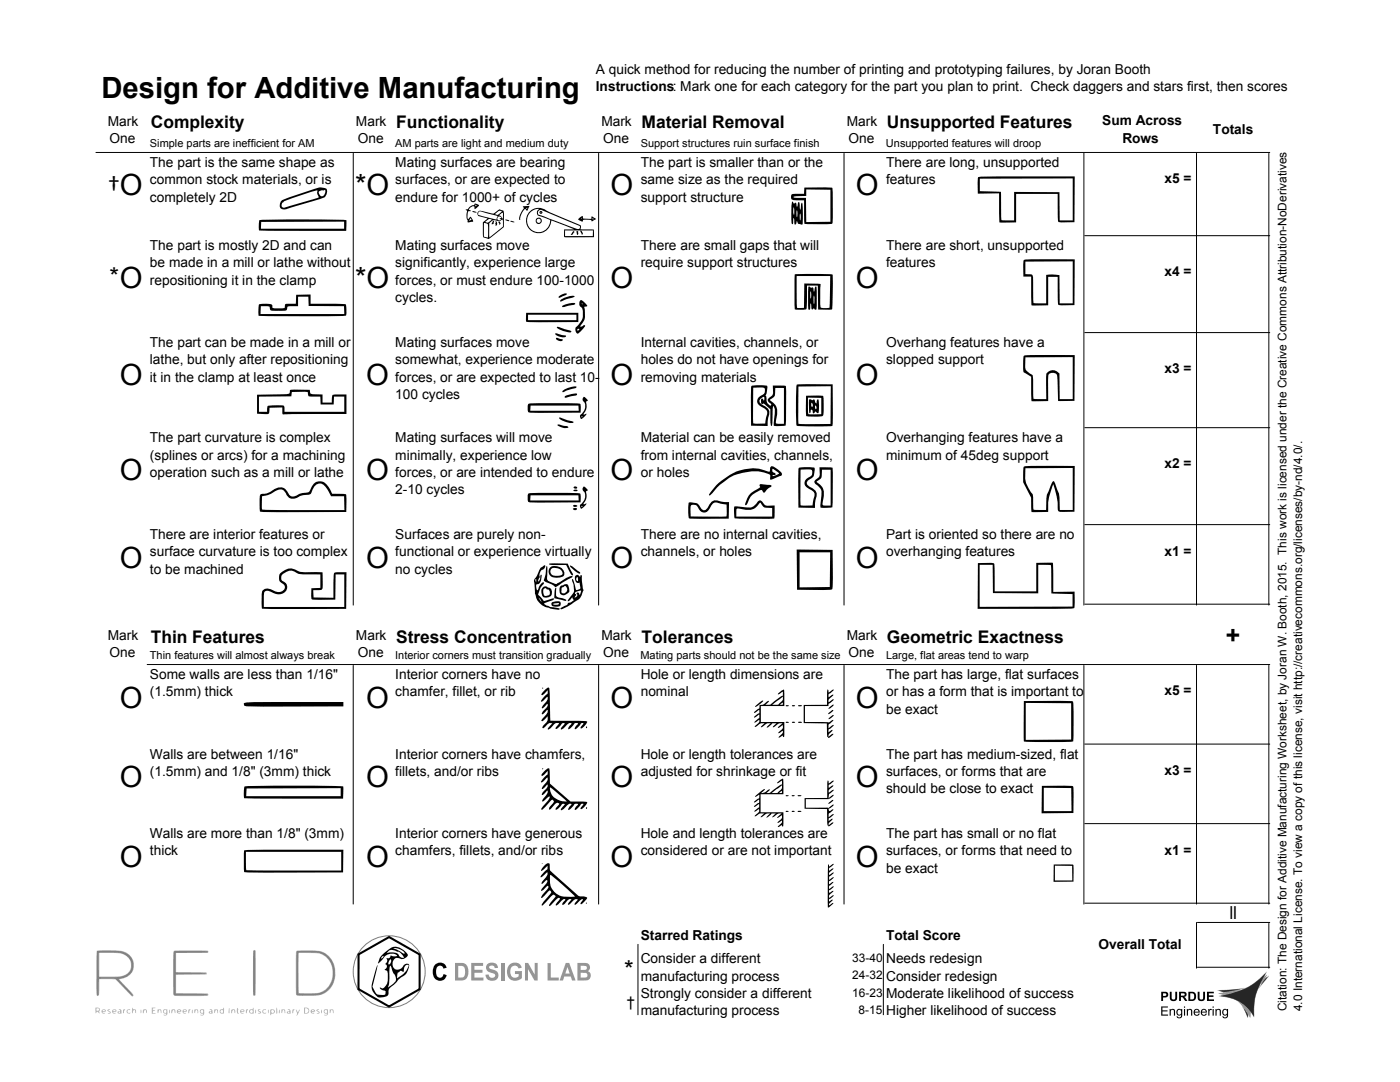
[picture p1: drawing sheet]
<svg xmlns="http://www.w3.org/2000/svg" width="279mm" height="216mm" viewBox="0 0 279 216" stroke-linecap="round" stroke-linejoin="round" font-family="sans-serif">
<g fill="none" stroke="#000" stroke-width=".2">
<path d="M19.1 30.4h234.3M70.5 30.6v90.1M119.5 30.6v90.1M168.4 30.6v90.1M216.3 30.6v90.1M238.8 30.6v90.1M253.2 30.6v90.1M216.5 47h36.9M216.5 66.4h36.9M216.5 85.3h36.9M216.5 104.7h36.9M29.4 132.6h224"/>
<path d="M70.5 132.8v47.6M119.5 132.8v47.6M168.4 132.8v47.6M216.3 132.8v47.6M216.5 120.6h36.9M238.8 132.8v47.6M253.2 132.8v47.6M216.5 148.5h36.9M216.5 164.3h36.9M127.3 188.4v14.1M176.3 188.4v14.1M216.5 180.2h36.9"/>
<path d="M238.8 184.1v9.1M239 184.1h14.4M239 193h14.4M253.2 184.2v9"/>
</g>
<path d="M32.7 201.4h.7v.8a.44 .44 0 0 1-.3 .4 .44 .44 0 0 1-.5-.1h.4l.1-.2a.46 .46 0 0 1-.6-.5zM32.7 201.7a.3 .3 0 0 0 .1 .3 .3 .3 0 0 0 .4 .1l-.1-.6zM40.1 201.4h.6l.1 .8a.44 .44 0 0 1-.4 .4 .44 .44 0 0 1-.4-.1h.4l.1-.2a.46 .46 0 0 1-.6-.5zM40.1 201.7a.3 .3 0 0 0 0 .3 .3 .3 0 0 0 .4 .1l-.1-.6zM59 201.5l.5 .4 .3-.5-.5 1.2h-.1l.1-.4zM64.8 201.4h.6l.1 .8a.44 .44 0 0 1-.3 .4 .44 .44 0 0 1-.5-.1h.4l.1-.2a.46 .46 0 0 1-.6-.5zM64.8 201.7a.3 .3 0 0 0 0 .3 .3 .3 0 0 0 .4 .1l-.1-.6zM54 201.5a.49 .49 0 0 1 .8 .2 .49 .49 0 0 1-.6 .6l-.1 .3-.1-.1zM54.1 201.8a.3 .3 0 0 0 .6 0 .3 .3 0 0 0-.6 0zM19 201.1a.63 .63 0 0 1 .9 .4 .52 .52 0 0 0 0 .7l-.6-.3-.2 .2zM19.2 201.5a.3 .3 0 0 0 .6 0 .3 .3 0 0 0-.6 0zM20.5 201.4a.43 .43 0 0 1 .6 .4l-.6 .1 .2 .2h.3a.43 .43 0 0 1-.7 0 .43 .43 0 0 1 .2-.7zM20.5 201.6l.1 .1h.3l-.2-.2zM21.5 201.5l.5-.1-.3 .3 .4 .3a.39 .39 0 0 1-.6 .2l.4-.2-.5-.3zM22.6 201.4a.43 .43 0 0 1 .7 .4l-.7 .1 .2 .2h.3a.43 .43 0 0 1-.7 0 .43 .43 0 0 1 .2-.7zM22.6 201.6l.1 .1h.3l-.2-.2zM23.7 201.4h.2a.59 .59 0 0 1 .4 .8h-.8v-.4l.5-.1zM23.7 201.9v.2h.3v-.2zM25.4 201.5l.5-.1 .1 .1h-.4l-.2 .3 .2 .3 .4 .1a.45 .45 0 0 1-.6-.1 .45 .45 0 0 1 0-.6zM30.3 201.1h.8l-.5 .1-.1 .2v.1l.5 .2-.5 .1v.3l.6 .1-.8 .1zM35.4 201.5a.48 .48 0 0 1 .8 .2l-.7 .3 .5 .2a.45 .45 0 0 1-.6-.1 .45 .45 0 0 1 0-.6zM35.6 201.6v.1l.3-.1zM36.6 201.4a.43 .43 0 0 1 .7 .4l-.7 .1 .2 .2h.4a.43 .43 0 0 1-.7 0 .43 .43 0 0 1 .1-.7zM36.7 201.6v.1h.4l-.2-.2zM41.9 201.4h.1a.61 .61 0 0 1 .4 .8 .56 .56 0 0 1-.7-.2l.5-.3zM41.9 201.9v.2h.3l-.1-.2zM43.9 201.5l.6-.1 .2-.3v1.1h-.6a.48 .48 0 0 1-.2-.7zM44 201.7a.31 .31 0 0 0 .3 .4l.2-.1-.1-.4-.1-.1zM47.4 201.1l.2 .3-.1 .6 .2 .2-.2 .1a.84 .84 0 0 1-.1-1.2zM48.1 201.4a.43 .43 0 0 1 .7 .4l-.7 .1 .2 .2h.3a.43 .43 0 0 1-.6 0 .43 .43 0 0 1 .1-.7zM48.2 201.6v.1h.4l-.2-.2zM49.9 201.4h.5l.2-.3v1.1l-.8-.1-.1-.2zM49.9 201.8a.3 .3 0 0 0 .6 0 .3 .3 0 0 0-.6 0zM51.5 201.5l.5-.1-.4 .2 .4 .3v.3h-.5l.4-.1-.4-.3zM52.5 201.5l.4-.1 .2 .1h-.4l-.2 .3 .2 .3 .4 .1a.45 .45 0 0 1-.6-.1 .45 .45 0 0 1 0-.6zM55.2 201.1l.1 1.2-.2-.3zM57.4 201.4h.2a.61 .61 0 0 1 .4 .8 .56 .56 0 0 1-.8-.2l.6-.3zM57.5 201.9v.2h.2v-.2zM60.7 201.1a.7 .7 0 0 1 .9 .1 .7 .7 0 0 1 0 .9l-.9 .2zM60.9 201.2v.9a.51 .51 0 0 0 .7-.4 .51 .51 0 0 0-.7-.5zM62.1 201.5a.48 .48 0 0 1 .8 .2l-.7 .3 .5 .2a.45 .45 0 0 1-.6-.1 .45 .45 0 0 1 0-.6zM62.3 201.6v.1l.3-.1zM63.2 201.5l.5-.1-.3 .3 .4 .3a.39 .39 0 0 1-.6 .2l.4-.2-.5-.3zM24.6 201.5l.4-.1-.3 .8-.2-.2zM26.4 201.1l.2 .3h.4l.1 .2v.6l-.2-.7-.3 .2-.1 .5-.1-.1zM28.1 201.5l.1 .3-.1 .4zM28.6 201.5l.6-.1 .1 .2v.6l-.3-.7-.3 .2v.5h-.2zM31.4 201.5l.6-.1a.59 .59 0 0 1 .2 .8l-.3-.7-.4 .7zM33.8 201.5l.1 .3-.1 .4zM34.3 201.5l.5-.1 .2 .2v.6l-.3-.7-.3 .2-.1 .5h-.1zM37.6 201.5l.4-.1-.3 .8-.1-.2zM38.4 201.5v.7l-.1-.3zM38.8 201.5l.5-.1a.6 .6 0 0 1 .2 .8l-.3-.7-.3 .7zM42.7 201.5l.6-.1a.59 .59 0 0 1 .2 .8l-.3-.7-.4 .7zM45.7 201.1v1.1l-.1-.3zM46.2 201.5l.6-.1 .1 .2v.6l-.2-.7-.3 .2-.1 .5h-.1zM49.1 201.5l.4-.1-.3 .8-.1-.2zM51 201.5v.7l-.1-.3zM53.5 201.5l.1 .3v.4zM55.8 201.5l-.1 .7-.1-.3zM56.2 201.5l.5-.1a.59 .59 0 0 1 .2 .8l-.3-.7-.4 .7zM58.4 201.5l.4-.1-.4 .8-.1-.2zM64.2 201.5v.7l-.1-.3zM65.8 201.5l.5-.1a.59 .59 0 0 1 .2 .8l-.3-.7-.3 .7zM19.3 189.7a23.4 23.4 0 0 1 5.4 .2 2.83 2.83 0 0 1 2 3.1 2.83 2.83 0 0 1-2.8 2.4l2.7 3v.3l-.2 .1-.3-.2-3-3.1-.8-.1h-2.5v3l-.3 .3h-.2zM19.8 190.2v4.7h2a4.8 4.8 0 0 0 3.9-1 2.4 2.4 0 0 0 .1-2.5 2.4 2.4 0 0 0-2.2-1.2zM34.7 189.8l2-.2a17 17 0 0 1 4.9 .2l-.1 .3h-.3l-6.1 .1v3.8h5.4h.6l.2 .2-.3 .3h-5.9v3.7h5.8h.5l.2 .3-.2 .2-1.1 .1a25.2 25.2 0 0 1-5.6-.2l-.1-.1v-7.8zM50.6 189.7l.2-.2 .2 .2v8.2v.6l-.2 .2-.3-.1v-.3zM59.2 189.8l.5-.1a11.5 11.5 0 0 1 4.9 .3 4.8 4.8 0 0 1-.1 8.3 14 14 0 0 1-5.3 .3l-.2-4.4zM59.6 190.1v8l1.3 .1a6 6 0 0 0 4.2-.9 4.4 4.4 0 0 0-.6-6.7l-1-.4z" fill="#b2b2b2"/>
<path d="M19.4 189.8l.2-.1a20.8 20.8 0 0 1 5.1 .3 2.71 2.71 0 0 1 1.9 3 2.71 2.71 0 0 1-2.8 2.3h-.1v.2l2.8 3.1-.6-.3-2.9-3h-.9l-2.4 .1-.1 3.1h-.3zM19.7 190.1v4.8l1.4 .1a7.4 7.4 0 0 0 4.4-.7 2.42 2.42 0 0 0 .6-2.6 2.42 2.42 0 0 0-2.1-1.6zM34.8 189.8h5.7l1 .1-.2 .1-6.3 .1 .1 3.9a13.4 13.4 0 0 0 4.2 .1l1.9 .1-6.1 .2-.1 3.9 6 .1 .4 .1-6.6 .1-.1-.7-.1-3.7 .1-3.7zM50.7 189.6l.2 .3v1.6v7l-.1 .1-.2-.2-.1-2.1a31.6 31.6 0 0 1 .2-6.7zM59.3 189.8h.3a17.3 17.3 0 0 1 4.7 .2 4.7 4.7 0 0 1 0 8.3 19 19 0 0 1-5 .2l-.1-.1zM59.6 190.1l-.1 5.5 .1 2.6a12.9 12.9 0 0 0 4.8-.3 4.4 4.4 0 0 0 0-7.5 10.2 10.2 0 0 0-4.5-.4z" fill="#7f7f7f"/>
<path d="M76.1 190.7l.9-.8a2.64 2.64 0 0 1 2.4-.9 2.82 2.82 0 0 1 2 1.7l-.5 .4a1.13 1.13 0 0 1-1.4 .1 1.17 1.17 0 0 0-1.2 1.1 1.17 1.17 0 0 0 1.1 1.2 1.59 1.59 0 0 0 1.3-1l.6-.2 .3 .1a2.91 2.91 0 0 1-1.9 2.9l-1.4 1.4a1.45 1.45 0 0 0-.8 1.7 1.9 1.9 0 0 1-2.3 .4 2.52 2.52 0 0 1-.8-3.2l1-3-1.1 4.3 .4 .8a1.53 1.53 0 0 0 2.2 .7 .52 .52 0 0 0 0-.6 .52 .52 0 0 0-.5-.2l-.5-.3-.1-.2 .4 .1a1.69 1.69 0 0 0 1.2-1.7l-.1-1.6-.5-.4a.59 .59 0 0 0 .4-.5 .59 .59 0 0 0-.3-.6l.1-.2a.81 .81 0 0 0 .2-1 .64 .64 0 0 0 .8-.6 .85 .85 0 0 0 1.2 .1 1.94 1.94 0 0 0-2.9 .7l-.9 .9 .3-1zM77.8 192.8l-.1 .3a11.1 11.1 0 0 1-.3 4l.8-.6a1.37 1.37 0 0 0 .3-2.4l-.4-1.2-.2-.2zM79.4 194.1l-.2 1.1a3.6 3.6 0 0 0 2.3-2.7 .99 .99 0 0 0-.9 1.4l-.7-.2zM77.9 191.4l-.4 .8 .2 .3a.6 .6 0 0 0 .2-1.1zM76.3 190.8l-.2 .3v.2l.5-.5zM77.5 189.8l-.4 .4a2.75 2.75 0 0 1 2.4 .2l.1 .2a.8 .8 0 0 0 1 .5 1.87 1.87 0 0 0-1.6-1.4l-.6-.1a.79 .79 0 0 0-.9 .2zM78.5 189.2l2.2 1.1a1.71 1.71 0 0 0-1.9-1.1z" fill="#000"/>
<circle cx="77.7" cy="193.9" r="7.2" fill="none" stroke="#7d7d7d" stroke-width=".2"/>
<path d="M71.6 190.4l6.1-3.4 6 3.5v6.9l-6.1 3.4-6-3.4z" fill="none" stroke="#000" stroke-width=".41"/>
<g fill="#969696">
<path d="M94 192.1h2.4v.6h-1.7v.8h1.6v.6h-1.6v1h1.8v.5h-2.5z"/>
<path d="M97.2 192.4a1.3 1.3 0 0 1 2.2 .7l-.7 .1a.56 .56 0 0 0-.5-.5 .56 .56 0 0 0-.6 .4l.2 .2a2.02 2.02 0 0 1 1.6 .9 1.24 1.24 0 0 1-.5 1.4 1.24 1.24 0 0 1-1.5-.1l-.3-.3-.2-.7 .6-.1a.65 .65 0 0 0 .6 .7 .65 .65 0 0 0 .7-.6l-.3-.2a1.36 1.36 0 0 1-1.4-1.6z"/>
<path d="M100 192.1h.7v3.5h-.7z"/>
<path d="M101.7 192.4a1.46 1.46 0 0 1 2.4 .7l-.6 .1a.88 .88 0 0 0-1.1-.5 .88 .88 0 0 0-.6 1.2 .99 .99 0 0 0 .5 1.1 .99 .99 0 0 0 1.2-.2v-.4h-.7v-.6h1.4v1.4a1.77 1.77 0 0 1-2.4 .2 1.77 1.77 0 0 1-.5-2.3z"/>
<path d="M104.8 192.1h.6l1.3 2.4v-2.4h.6v3.5h-.6l-1.3-2.2v2.2h-.6z"/>
<path d="M109.3 192.2h.6v2.9h1.6v.5h-2.2z"/>
<path d="M90.8 192.1h1.2a1.44 1.44 0 0 1 1.5 1.8 1.41 1.41 0 0 1-1.5 1.7h-1.2zM91.5 192.7v2.4h.4a.83 .83 0 0 0 .9-1.2 .99 .99 0 0 0-.3-1 .99 .99 0 0 0-1-.2z"/>
<path d="M112.9 192.1h.7l1.3 3.5h-.7l-.3-.8h-1.3l-.2 .8h-.7zM113.2 193l-.4 1.3h.9z"/>
<path d="M115.2 192.1h1.3a.92 .92 0 0 1 1.1 .5 .92 .92 0 0 1-.3 1.2 .98 .98 0 0 1 .5 1.2 .98 .98 0 0 1-1.1 .6h-1.5zM115.9 192.7v.8h.4a.52 .52 0 0 0 .6 0 .52 .52 0 0 0 .1-.6zM115.9 194.1v1h.6a.54 .54 0 0 0 .7-.6 .54 .54 0 0 0-.8-.4z"/>
</g>
<g fill="#000">
<path d="M86.8 192.6a1.35 1.35 0 0 1 1.3-.5 1.35 1.35 0 0 1 1 1l-.6 .2a.73 .73 0 0 0-.8-.6 .73 .73 0 0 0-.6 .8 1.09 1.09 0 0 0 .9 1.6l.4-.3 .1-.4 .6 .2a1.43 1.43 0 0 1-1.7 1.1 1.43 1.43 0 0 1-1-1.8l.1-.8zM233.5 197.9h.3v1a.39 .39 0 0 0 .4 .5 .39 .39 0 0 0 .4-.5v-1h.3v1a.75 .75 0 0 1-.7 .9 .75 .75 0 0 1-.7-.9zM239 197.9h.4v1a.39 .39 0 0 0 .3 .5 .39 .39 0 0 0 .4-.5v-1h.4v1a.75 .75 0 0 1-.7 .9 .75 .75 0 0 1-.8-.9zM240.9 197.9h1.3v.3h-.9v.4h.9v.3h-.9v.5h1v.3h-1.4zM231.7 200.8h1.4v.2h-1.1v.6h1v.2h-1v.6h1.1v.3h-1.4zM233.4 201.3h.2v.2a.48 .48 0 0 1 .6-.2 .48 .48 0 0 1 .3 .5v.9h-.2v-.8a.31 .31 0 0 0-.3-.4 .31 .31 0 0 0-.3 .2v1h-.3zM236.9 201.3h.2v.2a.48 .48 0 0 1 .5-.2 .48 .48 0 0 1 .3 .5v.9h-.2v-.8a.31 .31 0 0 0-.2-.4 .31 .31 0 0 0-.4 .2v1h-.2zM241.1 201.3h.2v.2l.4-.2 .2 .1-.1 .2a.3 .3 0 0 0-.4 0 .3 .3 0 0 0 0 .4v.7h-.3zM242.6 201.3h.2v.2a.48 .48 0 0 1 .5-.2 .48 .48 0 0 1 .4 .5v.9h-.3v-.8a.31 .31 0 0 0-.2-.4 .31 .31 0 0 0-.4 .2v1h-.2z"/>
<path d="M231.7 197.9h.6a.6 .6 0 0 1 .9 .6 .6 .6 0 0 1-.8 .5h-.3v.7h-.4zM232.1 198.2v.5a.39 .39 0 0 0 .5 .1 .39 .39 0 0 0 .2-.4l-.2-.2z"/>
<path d="M235.3 197.9h.8a.53 .53 0 0 1 .7 .4 .53 .53 0 0 1-.5 .6l.7 .8h-.5l-.4-.6-.3-.1-.1 .7h-.4zM235.7 198.2v.5h.5a.23 .23 0 0 0 .2-.3 .23 .23 0 0 0-.2-.2z"/>
<path d="M237.2 197.9h.6a.92 .92 0 0 1 .9 .9 .92 .92 0 0 1-.8 .9h-.7zM237.5 198.2v1.2a.63 .63 0 0 0 .8-.6 .63 .63 0 0 0-.8-.6z"/>
<path d="M234.9 201.5l.3-.2 .5 .2v-.2h.2v1.2a.58 .58 0 0 1-.4 .7 .58 .58 0 0 1-.7-.4h.2a.37 .37 0 0 0 .5 .2 .37 .37 0 0 0 .2-.5 .63 .63 0 0 1-.9-.1 .63 .63 0 0 1 .1-.9zM235.1 201.6a.45 .45 0 0 0-.1 .6 .45 .45 0 0 0 .6 .2 .45 .45 0 0 0 .1-.7 .45 .45 0 0 0-.6-.1z"/>
<path d="M236.3 200.8h.2v.3h-.2zM236.3 201.3h.2v1.4h-.2z"/>
<path d="M238.4 201.5a.62 .62 0 0 1 .7-.1 .62 .62 0 0 1 .3 .7h-1a.39 .39 0 0 0 .3 .4 .39 .39 0 0 0 .5-.3l.2 .1a.67 .67 0 0 1-1 .2 .67 .67 0 0 1 0-1zM238.6 201.6l-.1 .3h.7l-.2-.4z"/>
<path d="M239.8 201.5a.62 .62 0 0 1 .8-.1 .62 .62 0 0 1 .3 .7h-1a.39 .39 0 0 0 .3 .4 .39 .39 0 0 0 .4-.3l.3 .1a.67 .67 0 0 1-1.1 .2 .67 .67 0 0 1 0-1zM240 201.6l-.1 .3h.7l-.2-.4z"/>
<path d="M242 200.8h.2v.3h-.2zM242 201.3h.2v1.4h-.2z"/>
<path d="M244.1 201.5l.2-.2 .6 .2v-.2h.2v1.2a.58 .58 0 0 1-.4 .7 .58 .58 0 0 1-.7-.4h.2a.37 .37 0 0 0 .5 .2 .37 .37 0 0 0 .2-.5 .63 .63 0 0 1-.9-.1 .63 .63 0 0 1 .1-.9zM244.2 201.6a.45 .45 0 0 0-.1 .6 .45 .45 0 0 0 .7 .2 .45 .45 0 0 0 .1-.7 .45 .45 0 0 0-.7-.1z"/>
</g>
<path d="M242.9 197.6l5.5-.5-.9 .4a11.8 11.8 0 0 0 5.3-3.6l-.4 .9 .5-.3-.4 .6 .8-.4-1.2 1.5a5 5 0 0 0-1.7 3.8l-.1 3-.7-1-.1 1.1-.3-.6-.2 .6a5.9 5.9 0 0 0-2.7-3.6l-1.2-.4-1.9-.3 .9-.3-1-.3 1.1-.1zM251.6 196.3l-.3 .6 .4-.7z" fill="#a3a3a3"/>
<path d="M247.4 200l.4 .3a5.3 5.3 0 0 1 1.7 1.8v.9l-.1-.1a9.7 9.7 0 0 0-2-2.9zM248.3 201.3a2.23 2.23 0 0 1 .7 1.6zM243.6 198.7a15.2 15.2 0 0 0 8.5-4.1l.5-.4-.2 .3a12.6 12.6 0 0 0-2.1 8.3 8.1 8.1 0 0 0-6.7-4.1zM243.3 198.2l3.7-.5a6.5 6.5 0 0 1-3.3 .7zM243.2 197.6l4.4-.3-.5 .2a5.8 5.8 0 0 1-3.9 .1zM252.6 195.2l.4-.2-1.3 1.5zM252.6 194.7h.1l-.8 1.1z" fill="#959595"/>
<path d="M248.3 201.3a2.23 2.23 0 0 1 .7 1.6zM243.6 198.7a15.2 15.2 0 0 0 8.5-4.1l.5-.4-.2 .3a12.6 12.6 0 0 0-2.1 8.3 8.1 8.1 0 0 0-6.7-4.1zM243.2 197.6l4.4-.3-.5 .2a5.8 5.8 0 0 1-3.9 .1zM252.6 195.2l.4-.2-1.3 1.5z" fill="#282828"/>
<g fill="#000">
<path d="M48.7 140.3l2.2-.2h17.6v.9h-18.5l-1.2-.1zM165.3 172.5h.1l.1 .4 .6-.5h.3l-.9 .8v.5h.1a.61 .61 0 0 1 .7-.4l-.8 .9v.4l.6-.5h.3l-.9 .9v.6l.6-.5h.3l-.9 .7v.7l.6-.5h.2l-.5 .6a.49 .49 0 0 0-.2 .8l.5-.5h.3l-.9 .8v.4h.1l.5-.3h.2l-.8 .9v.5l.6-.5h.3l-.9 .7v.5l.7-.3-.7 .7v.3l.8-.4-1 .9-.1-1.7z"/>
<path d="M51.8 43.9l7.7-.1 9.3 .1h.3v2.2l-17.4-.1zM52.1 44.3v1.3h16.6v-1.4z"/>
<path d="M56.2 40l1.3-.5 4.7-1.6a3.2 3.2 0 0 1 2.9-.3 1.36 1.36 0 0 1-1 2l-6.5 2a1.06 1.06 0 0 1-1.8-.7zM56.3 40.5a.56 .56 0 0 0 0 .8 .56 .56 0 0 0 .7 0l6.5-1.8 .1-.2-.3-.6 .1-.7a33.1 33.1 0 0 0-6.4 2.1zM63.6 38.3v.2a.61 .61 0 0 0 .5 .7 .61 .61 0 0 0 .7-.5l.1-.8-.8 .1z"/>
<path d="M95.4 42.2l.4-.2 2.2 .6a.77 .77 0 0 0 1.1-.4 .93 .93 0 0 1 1.4-.1l.1 3.2-2.4 1.9a1.12 1.12 0 0 1-1.8-.1v-2.7l.9-.8-1.8-.5-.2-.5zM96.6 44.5v2.7l.7 .2 .1-2.6zM97.6 44.5l.1 2.9 2.7-2.2-.1-1.3-.2-.1a1 1 0 0 1-1.3 .1 1.13 1.13 0 0 0-1.2 .6zM98.9 44.2v-.1a.51 .51 0 0 1 0 .9zM99.5 44.2a.3 .3 0 0 1 .4 .2 .3 .3 0 0 1-.3 .4zM98.4 44.1h.2a.42 .42 0 0 1-.1 .5 .42 .42 0 0 1-.4 .1zM97 44.2l-.1 .1a.95 .95 0 0 0 1.2-.5l-.4-.1zM99.4 43.3l-.2 .2a.39 .39 0 0 0 .3 .5 .39 .39 0 0 0 .5-.2l-.3-.2 .3-.1v-.2l-.3-.1zM95.5 42.3l-.1 .4a1.67 1.67 0 0 0 1.3 .5l2.4 .6 .2-.7-2.8-.7a.79 .79 0 0 0-1-.1zM99.7 42.9h-.1l.7 .7v-1.2zM98.9 42.6l-.1 .1 .1 .1a1.19 1.19 0 0 0 1.3-.6l-.5-.2zM93 41.8l.4-.1 .5-.6 .7-.2 .2-.3 .8 .4-.8 .7h-.1v-.5a.78 .78 0 0 0-1.1 .7l.4 .2-.6 .1-.1 1.4 .2 .1 .4-.5 .5 .7v.3l-.9 .2-.2-.3a3.2 3.2 0 0 1-.1-2.1zM93.9 43.5l-.3 .5 .5-.2zM94.9 40.8v.4l.2-.2zM101.9 44.1l.8 .2h-.5zM100.9 43.8l.7 .3-.5-.1zM94.3 42.1l.8 .3h-.5l-.3-.1z"/>
<path d="M105.6 42.3a2.57 2.57 0 0 1 3.6-.2l6.6 2.8 .1 .2v.7h2.6l.1 1.5h-5.9l-.1-1.5 2-.1-4.5-1.7a2.61 2.61 0 0 1-1.8 2.4 2.61 2.61 0 0 1-2.8-.9 2.63 2.63 0 0 1 .1-3.2zM112.8 46v1.1h5.5v-1.1zM114.3 46.2l.2-.1 .1 .3-.2 .3-.4 .2-.1-.2zM115.1 46.1l.3 .1v.4l-.2 .3zM115.8 46.1a.46 .46 0 0 1 .4 .7zM105.9 42.4a2.32 2.32 0 0 0 .7 3.8 2.32 2.32 0 0 0 3.2-2.3l-1.8-.7a.8 .8 0 0 1-.9-.6 .8 .8 0 0 1 .5-.9h-.2a2.33 2.33 0 0 0-1.5 .7zM106.9 44.1a.64 .64 0 0 1 1.2 0 .64 .64 0 0 1-1.2 0zM107.1 44.1a.41 .41 0 0 0 .8 0 .41 .41 0 0 0-.8 0zM107.5 42.1l-.1 .2 .1 .5 7.7 2.9a.37 .37 0 0 0 .5-.1 .37 .37 0 0 0-.1-.6l-7.5-3.1zM107.7 42.2l.4-.1 .2 .3-.1 .2h-.5zM107.9 42.3l.1 .1zM115.4 43.7l.8-.6 .2 .5 1.6 .1 .1-.5 .8 .5-.7 .5-.3-.3-1.2-.1-.3 .1-.1 .3h-.2l-.6-.3zM118.3 43.5v.3l.2-.1zM116 43.5l-.1 .1 .2-.1zM104.4 41.2l1.2-.1-.4 1-.4-.4a3.7 3.7 0 0 0-1 2.2h-.1a3.3 3.3 0 0 1 .9-2.4zM105 41.5l.1 .2 .1-.3z"/>
<path d="M158.1 40.2l.4 .4 .2-.2 .2 .1 .2 .8 .2-.8 .2-.2 .2 1.5 .2-1.3h.2l.1 4.3a.95 .95 0 0 1-1.2-.6l-.1 .5-.3 .1-.2-1.3-.1 1-.2 .2a1.2 1.2 0 0 1-.2-1.2zM159.7 42.7v1.3a.72 .72 0 0 0 .1-.9zM159 42v1.3a.72 .72 0 0 0 .1-.9zM158.4 41.4l-.1 1 .1 .5zM158 38.8l.6-.1h1.9v-1.3l5.5 .1a4 4 0 0 1 .2 2.2v4.8l-.2 .2h-.7h-4.8v-4.7h-1.1a1.43 1.43 0 0 1-1.5-.4zM158.4 39.2v.1a1.36 1.36 0 0 0 1.2 .2h1.3v4.8h4.8v-6.4l-4.8-.1v1.3z"/>
<path d="M195.2 35.3a40.6 40.6 0 0 1 7.1-.1h12.2l-.1 9.1h-3.1a6.9 6.9 0 0 1-.2-3.1v-2.5h-8.3v5.7h-3.3l-.1-5.8h-4.3zM195.5 35.7v2.4l4.3 .2 .1 5.6 2.5 .1v-5.7h9l.1 5.7h2.6v-8.4z"/>
<path d="M51.7 60.7l1.4-.1a1.05 1.05 0 0 1 1.3 .3l.1 .6h2.2l.1-.1 .1-.7 .2-.1h1.9l.1-1.8h2.9v1.8l6.9 .1a3.2 3.2 0 0 1 .1 2.3l-4.4 .1-13-.1zM52.1 61.1l-.1 1.6h16.7v-1.6h-7.1l-.1-1.9h-2v1.9h-2l-.1 .1-.2 .7-.3 .1h-2.7a.76 .76 0 0 1-.4-.8z"/>
<path d="M111 67.4l1.3 .3v.2a.92 .92 0 0 1-1.4-.3zM110.8 66.5l2 .4 .2 .2a1.87 1.87 0 0 1-2.2-.5zM115.8 60a.87 .87 0 0 1 1 .5l.4 .5-.6 .2a3.6 3.6 0 0 1-.8 4h.3l.4-.3 .3 .1-.9 1.1-.6 .5a.89 .89 0 0 1-.1-1.5 2.99 2.99 0 0 0 .8-3.8 .86 .86 0 0 1-.2-1.3zM115.2 65.7l.1 .3 .4-.3zM116 60.4l.3 .3zM111.2 65.2l2.5 .7 .3 .1-.1 .3a4.2 4.2 0 0 1-2.8-1zM105 62.4h10.4v1.9l-10.3-.1zM105.4 62.8v1.1h9.6v-1.1zM112.2 61.1l1.4-.5a.98 .98 0 0 1 1.2 0l-.3 .2-2 .5h-.2zM112 59.8a4.1 4.1 0 0 1 2.7-.7 1.34 1.34 0 0 1-1.4 .5l-1.5 .6zM111.6 59l.4-.2a.84 .84 0 0 1 1.1-.1l-1.6 .7z"/>
<path d="M158.6 54.7l7.5 .1 .1 2.3-.2 4.6-2.7 .1-.1-4.8h-2.1l-.2 4.6-.6 .2-1.7-.1zM159 55.1l.1 6.3h1.4v-4.8l3.3 .1v4.6l.5 .2 1.2-.1 .2-6.3zM161.4 57.2h.2a.39 .39 0 0 0 .6 .1l.2 .9 .3-1h.2l.1 .1v4.3l-.2 .2-.4-.3-.4 .2-.2-1.1-.1 1-.2 .2-.2-.5zM162.4 59v1.7l.1-1zM161.8 58.2v1.4l.1-.9z"/>
<path d="M204.3 51.9a16.6 16.6 0 0 1 4.7-.2l5.5 .1-.1 9.1h-3.1a6.9 6.9 0 0 1-.2-3.1v-2.6h-1.9v5.7h-3.3l-.1-5.7h-1.6zM204.6 52.2v2.5l1.3 .1 .2 .4 .2 5.3h2.5v-5.6l1.1-.1 1.5 .1 .1 5.6h2.6v-8.3z"/>
<path d="M51.3 78.8l4.6-.1a2.59 2.59 0 0 0 1.9-.3l.1-.5 .1-.1h3.8l.1 .7 .2 .1 2.3 .1v1.6h1.8l.1-1.5a6.3 6.3 0 0 1 2.8-.1v3.9l-12.6 .1-.1-.3-.1-1.1-2.5 .1-.1 .9-.3 .3h-2.1zM51.7 79.1v3.1h1.6v-.5a.52 .52 0 0 1 .4-.8h2.9l.2 .3v1h11.9v-3.1h-2l-.1 1.6h-2.6l-.1-1.6h-2.2l-.2-.2-.1-.6-.3-.1h-2.9l-.1 .9z"/>
<path d="M111.3 84.7l1.8 .3 .3 .3a2.18 2.18 0 0 1-2.1-.5zM111.6 83.3l2.9 .9a2.35 2.35 0 0 1-2.4-.3l-.5-.4zM116.5 79.2l.8 .6v.2l-.3 .1a2.84 2.84 0 0 1-.6 2.6l.6-.1-.4 .6-.6 .4-.2-.8a1.99 1.99 0 0 0 .5-3zM116 83.2a.11 .11 0 0 0 .2 0 .11 .11 0 0 0-.2 0zM105.5 80.6l3.3-.2a39.2 39.2 0 0 1 7 .2l.1 1.7h-10.3a1.35 1.35 0 0 1-.1-1.7zM105.9 80.9l-.1 1.1h9.7l-.1-1.1zM112.8 79l1.8-.5h.5l.1 .2a.83 .83 0 0 1-.9 .3l-1.5 .4zM112.4 77.9l1.5-.7 1-.1 .2 .1a1.64 1.64 0 0 1-1.3 .5l-1.5 .6z"/>
<path d="M143.1 96.7a10.4 10.4 0 0 1 8.4-3.2l2.1 .6a.76 .76 0 0 1 .7-1l1.1 .7a.8 .8 0 0 1 .6 1.1l-2.1 .8-.2-.1a.82 .82 0 0 0-.3-1 8.4 8.4 0 0 0-6.4 .1 13.6 13.6 0 0 0-5.3 4.1l-.2-.1 .1-.2zM154.2 93.5l-.1 .1a.6 .6 0 0 0 .6 .9v.2l-.4 .1-.1 .2 1.3-.5zM149.6 98.6l2-1.3v-.6l.1-.1 2.2 .2 .1 .2-.9 .6a.79 .79 0 0 1-.7 .7l-.3-.5a3.7 3.7 0 0 0-3.1 2.9l-.2 .1-.1-.2 .5-1.3z"/>
<path d="M150 77l1.6-.1 1.5 .1v1.1l-.3 .8 .2 .4a1.19 1.19 0 0 0 .9 1.6v-.3l-.5-.4a.5 .5 0 0 1 0-.7 1.37 1.37 0 0 0 .9-1.6l-.1-1 2.6 .1v7.9l-1.8 .1-.6-.1 .2-3-.3-.9-.1 3.1a.85 .85 0 0 1-.3 .9l-.1-.9-.1-2.4-1.2-1.1-.1-.1-.3 .2-.2-.3a.72 .72 0 0 1 .2-.9l.4 .4v-.6l-.2-.1a.79 .79 0 0 0-.7 .6 .79 .79 0 0 0 .3 .8l.4 .3a1.62 1.62 0 0 1 1 2.4l-.1 1.7-3.3-.1zM150.3 77.4v7l2.4 .1 .3-1.4a1.14 1.14 0 0 0-.7-1.8 1.29 1.29 0 0 1-1-1.9l.3-.3a1.33 1.33 0 0 0 1.1-1.3l-.1-.2a1.21 1.21 0 0 0-1.4-.3zM154.7 77.4a2.01 2.01 0 0 1-.5 2l-.5 .4a2.86 2.86 0 0 1 1.3 3.5l-.2 1 .1 .2 1.6 .1v-7.2z"/>
<path d="M159 76.8l7.2-.1-.1 8.2a39.1 39.1 0 0 1-7.1 .1l-.2-3.5zM159.3 77.1v7.4l6.4 .1 .1-7.5zM160.9 79h3.4v3.8a.85 .85 0 0 1-1 .3l-2.4-.1zM161.2 79.3l.1 3.3h2.6v-3.2zM161.6 79.7l.5 .2 .3-.2 .5 .8 .1-.5 .3-.3 .1 .8-.1 1.9-.6-.3-.2 .3-.2 .1-.3-.8-.2 .1-.2 .6a1.93 1.93 0 0 1-.2-1.5zM162.7 80.9l.1 .7a.43 .43 0 0 0-.1-.7zM162 80.4l-.1 .6 .2 .2 .1-.5z"/>
<path d="M159.4 93.4l1.6-.2 1.6 .2a1.93 1.93 0 0 1-1.2 2.3l-.4 .6a1.72 1.72 0 0 0 1.3 1.2 1.52 1.52 0 0 1 .5 2.2l-.2 1.7-3.3-.1zM159.8 93.7v7.1l2.4 .1 .2-1.5a1.14 1.14 0 0 0-.7-1.7 1.29 1.29 0 0 1-.9-2l.2-.2a1.32 1.32 0 0 0 1.1-1.3v-.3a1.2 1.2 0 0 0-1.4-.2z"/>
<path d="M204.3 71a17.1 17.1 0 0 1 4.7-.2l5.5 .1-.1 9.1h-3.2l-.2-4.4a.97 .97 0 0 0-.9-1.2 .97 .97 0 0 0-.9 1.2v4.4l-2.2 .1a1.02 1.02 0 0 1-1.1-.2l-.1-4.7-1.4-.9a9.1 9.1 0 0 1-.1-3.3zM204.6 71.3v1.2a1.89 1.89 0 0 0 1.4 2.3 4.8 4.8 0 0 1 .2 2.4l.1 2.4h2.5v-4.4a1.35 1.35 0 0 1 .8-1.3 1.35 1.35 0 0 1 1.5 .3l.3 .3 .1 5.1h2.6v-8.3z"/>
<path d="M52 98.7a4.6 4.6 0 0 0 2.9-1.2 1.71 1.71 0 0 1 2.6 .9 1.29 1.29 0 0 0 2.2 .2l.6-.2a1.41 1.41 0 0 0 1.7-.8 1.87 1.87 0 0 1 1.5-1.5 1.87 1.87 0 0 1 2 .9l.8 1.5 2.7 .1 .1 3.6-17.2-.1a9.5 9.5 0 0 1 .1-3.4zM52.3 99l.1 2.7 16.3 .1v-2.8h-2.6l-.5-.8a2.81 2.81 0 0 0-1.7-1.7 2.17 2.17 0 0 0-1.8 1.9 1.93 1.93 0 0 1-1.6 .4l-.3 .1a2.45 2.45 0 0 1-2.5 .4l-.4-.4a2 2 0 0 0-1.3-1.2h-.5a7.2 7.2 0 0 1-3.2 1.3z"/>
<path d="M114.3 101.5l.5-.1 .4 .1a.45 .45 0 0 1-.5 .3 .45 .45 0 0 1-.4-.3zM116.5 97.1l.7 .6 .1 .2-.3 .1a2.84 2.84 0 0 1-.6 2.6l.6-.1-.4 .6-.6 .4-.2-.8a1.99 1.99 0 0 0 .5-3zM116 101.1a.11 .11 0 0 0 .2 0 .11 .11 0 0 0-.2 0zM114.5 100.8h.6v.3a.5 .5 0 0 1-.7-.2zM105.5 98.5l3.3-.2a38.9 38.9 0 0 1 7 .2l.1 1.7h-10.3a1.35 1.35 0 0 1-.1-1.7zM105.9 98.8l-.1 1.1h9.7l-.1-1.1zM114.4 97.8l.5-.1 .4 .2-.4 .1h-.4zM114.5 97.1h.5l.2 .2-.1 .1-.4 .1-.2-.1z"/>
<path d="M137.5 100.3a1.94 1.94 0 0 1 2.4 1.1l.6 .4a1.72 1.72 0 0 0 1.2-1.3 1.52 1.52 0 0 1 2.1-.4l1.7 .1-.1 3.3-7.9-.1-.2-1.6zM137.9 100.8l-.1 2.3h7.1l.1-2.4-1.4-.3a1.14 1.14 0 0 0-1.8 .7 1.29 1.29 0 0 1-1.9 1l-.3-.3a1.33 1.33 0 0 0-1.3-1.1z"/>
<path d="M146.6 101l2.2 .2a2.03 2.03 0 0 0 2.5-1.2 .5 .5 0 0 1 .8 0 1.37 1.37 0 0 0 1.6 .9h.9l-.1 2.6-7.9-.1-.1-1.7zM147 101.6l-.1 1.5h7.2v-1.7a2.01 2.01 0 0 1-2-.6l-.4-.5a2.87 2.87 0 0 1-3.5 1.3l-1-.1z"/>
<path d="M159 109.7h7.2v5.8l-.1 2.1-1.5 .1h-5.5zM159.6 110.2v7l6-.1 .1-6.9z"/>
<path d="M163.5 93.2l2.7 .1-.1 7.9-1.7 .1-.7-.1 .2-2.2a2.03 2.03 0 0 0-1.2-2.4 .5 .5 0 0 1 0-.8 1.37 1.37 0 0 0 .9-1.6zM164 93.7a2 2 0 0 1-.5 2l-.5 .4a2.87 2.87 0 0 1 1.3 3.6l-.2 .9 .1 .2 1.6 .1v-7.2z"/>
<path d="M204.3 93.1a17.1 17.1 0 0 1 4.7-.1h5.5l-.1 9.1h-2.9l-.2-.1-.2-.2a13.4 13.4 0 0 0-.9-5.2l-.2 .5a10.6 10.6 0 0 0-.8 5.1h-3.3l-.1-2.9-1.6-3.1zM204.6 93.4v1.3a6.1 6.1 0 0 0 1.5 4l.2 3 2.5 .1v-1.5a7.2 7.2 0 0 1 1-3.6l.3-.6 .1-.1 .2 .1 .5 1.2a4.9 4.9 0 0 1 .6 2.9v1.6h2.6v-8.4z"/>
<path d="M195.2 112.4h3.1a6.9 6.9 0 0 1 .2 3.1v2.5h8.3v-5.7h3.3l.1 5.8h4.3l-.1 3.2a40.6 40.6 0 0 1-7.1 .2h-12.2zM195.5 112.7v8.4l18.6-.1v-2.5l-4.3-.1-.1-5.6-2.5-.1v5.7l-9-.1-.1-5.6z"/>
<path d="M52.6 117.7a1.64 1.64 0 0 1 1.8 0 1.53 1.53 0 0 0 2.5-.5l-.1-.4-.4-.3a1.4 1.4 0 0 1 0-2.5 2.37 2.37 0 0 1 3.1 0l1.1 .2h3.8l-.1 3.4-.6 .2h-1.2l.1 1.4 3.9 .1 .1-4.2a.71 .71 0 0 1 .3-.9h2.2v7.3h-16.8l-.1-1.8a2.59 2.59 0 0 1 .4-2zM52.9 118a2.3 2.3 0 0 0-.2 1.7v1.4h16v-6.5h-1.7l-.1 5.1h-3.8l-.7-.1-.2-.1-.1-2.1 1.8-.1v-2.7l-4.3-.1a2.14 2.14 0 0 0-3.5 .5 .92 .92 0 0 0 .8 1.2 1.44 1.44 0 0 1 .2 1.7 1.44 1.44 0 0 1-1.6 .7l-1.2-.4a1.2 1.2 0 0 0-1.4-.2z"/>
<path d="M107.9 113.3l.7-.5 .2 .1a1.07 1.07 0 0 1-.8 1 1.76 1.76 0 0 0-.3 1.4l-.3 .5v.3l.4-.5v-.7l.2-.2a1.49 1.49 0 0 1-1 2l.1 .8 .2 .3 .6-1.2 .5-.4 .1 .2a3.9 3.9 0 0 0-1.1 2.3l1.2 1.2 1.9-.5 .1 .1-.2 .2-1.8 .7 .4 .4 .7 .3 .8 .1a1.43 1.43 0 0 1 1.2 .3l-.3 .2-.4-.1a4.5 4.5 0 0 1-4-2.3l-.2-.9-.1-1.6a1.55 1.55 0 0 1 .4-1.9zM107.5 119.3l.5 .9v-.4zM106.9 115.6l.1 .6v-.5zM114.8 114.9l.2-.1a.58 .58 0 0 1 .8 .3l.1-.3h.1l.3 2.4a2.3 2.3 0 0 1-.9 2.5l-.9 .5a6.4 6.4 0 0 1-2.6 1.3l.1-.2 .7-.4a.71 .71 0 0 0 .7-.6l.5-.1 .6-.4-.3-.6-.9 .8v-.2l.6-.8a2.54 2.54 0 0 0 .3-3l-.1-.3 .2-.2 .7 2.2a.79 .79 0 0 0 .8-.4l-.1-1.1a.52 .52 0 0 1-.8-.2l-.2-.7zM114.8 118.2v.3l.2 .2-.3 .5 .4-.2 .1-.3-.2-.3 .2-.1h.3l.2 .4 .3-.9zM115.2 115.1a.46 .46 0 0 0-.2 .5 .46 .46 0 0 0 .3 .4v-.6zM110.1 120.3l.8-.3h.8a.58 .58 0 0 1-.2 1 1.07 1.07 0 0 1-1.5-.5zM110.4 120.5l.1 .2h.5l.5-.2-.1-.2zM110.9 117.3h.1v1a.75 .75 0 0 0 .9 1l1 .3 .1 .3-2.4-.5zM108.2 117.3a.83 .83 0 0 1 1.3 0 1.07 1.07 0 0 1 .6 1.4 1.07 1.07 0 0 1-1.5 .5 1.36 1.36 0 0 1-.4-1.9zM108.5 117.5l-.1 .7a.68 .68 0 0 0 .6 .7 .68 .68 0 0 0 .8-.6 .68 .68 0 0 0-.7-.7l-.3-.2zM111.8 117l.7-.3a.62 .62 0 0 1 1 .3l.1 .4a1.11 1.11 0 0 1-.4 1.1 1.11 1.11 0 0 1-1.2 .1 1.51 1.51 0 0 1-.2-1.6zM112.1 117.2l-.1 .9a.73 .73 0 0 0 1.1 0 .73 .73 0 0 0-.2-1.1l-.2-.1zM109.1 113l.1 .2v1.9a.85 .85 0 0 0 .9 1.1 1.23 1.23 0 0 0 1.7-.1l1.5-.9a.74 .74 0 0 1 1-.1l-3.5 2.1-.4-.4-1.4-.6-.5-.4 .4-1.2zM109.8 113.3a1.84 1.84 0 0 1 2.8 1.3 1.25 1.25 0 0 1-1.5 .7 1.29 1.29 0 0 1-1.4-.5 1.29 1.29 0 0 1 .1-1.5zM110.1 113.5a.9 .9 0 0 0-.1 1.1 .9 .9 0 0 0 1.1 .3 1.05 1.05 0 0 0 1.2-.4 1.48 1.48 0 0 0-2.2-1zM109.6 112.5h3.7l1.1 2.2-.1 .1-.4-.3-.9-1.8h-3h-.3zM113.8 112.8l2 1.4v.2l-.2 .1a4.9 4.9 0 0 1-1.9-1.6z"/>
<path d="M48.8 156.9l7.8-.1 11.6 .1h.3v2.5l-19.8-.1v-.9zM49.2 157.3l-.1 1.6h18.9v-1.6z"/>
<path d="M108.8 137.6l.5-.4 .3 .1 .2 6.5h1.9a25.4 25.4 0 0 1 5.5 .2l-.3 .6a1.16 1.16 0 0 1-1 .7l.5-1a.46 .46 0 0 0-.6 .3l-.8 .8-.3 .1 .1-.4 .6-.7-.6-.1-1.1 1.1-.3 .1 .1-.4 .6-.7-.1-.1a.95 .95 0 0 0-1.1 .6l-.9 .7a.64 .64 0 0 1 .4-.8l.3-.5h-.5l-.3 .5a1.09 1.09 0 0 1-1 .6l.7-1.1h-.4a1.06 1.06 0 0 0-1 .6l-.8 .7a.64 .64 0 0 1 .4-.8l.4-.5a.99 .99 0 0 0-1.2 .5l-.5 .5-.3-.1 .6-.8a1.35 1.35 0 0 0 .5-1.5l-.8 .8-.2 .2-.3-.1 1.3-1.7v-.5l-.9 .9h-.3l.3-.6 .9-1-.1-.5-.8 .9h-.3l1.2-1.8-.1-.5-1 1-.2-.1 .6-.9 .6-.5 .1-.8-.8 .8-.2 .2-.3-.1zM117 145l.2 .1-.2 .2zM108.2 137.3h.2l-.2 .1z"/>
<path d="M160.4 140.7l4.7-.1v-2.5l.1-.5 .2 .6 .7-.5 .3-.1-1 1v.5l.8-.5 .1 .1-.2 .2a1.13 1.13 0 0 0-.7 1.1l.7-.4h.3l-1 .8-.1 .5h-4.7v3.2h4a1.38 1.38 0 0 0 1.6-.5v.2l-.9 .9v.6l.8-.6h.3l-1 .9-.1 .5 .7-.4h.2l-.4 .5a.78 .78 0 0 0-.5 .8l.7-.5h.3l-.9 .8-.3-.3-.1-2.6-4.6-.1zM151.6 140.7a2.04 2.04 0 0 0 1.7-.9l.2 .2-.8 .6h1l.3-.2a5.8 5.8 0 0 1 2.2-1.6v-.8l-.9 .6a.85 .85 0 0 1 .7-.8l.4-.2 .1 .1v3.2h-4.7v3.2h4.7v2.9h-.2l-.2-.2a.61 .61 0 0 1-.7 .3l.4-.4a.67 .67 0 0 0 .4-.8h-.1a.64 .64 0 0 1-.8 .3l.2-.2a.96 .96 0 0 0 .7-1.3l-.9 .6v-.2l.9-.8h-.6l-1.3 .8v-.1l.7-.7h-.8l-1.1 .9-.1-.1 .1-.1 .7-.7h-.6l-1.3 .8v-.1l.7-.7h-.7l-1.2 .8v-.2l.8-.8v-.5l-.9 .6a.85 .85 0 0 1 .7-.8 .54 .54 0 0 0 .1-.8l-.1 .1a.73 .73 0 0 1-.8 .4l1-.8v-.7l-.2 .2a.73 .73 0 0 1-.8 .4l1-.8zM154.1 140.6h.6a1.53 1.53 0 0 0 1.5-1.2v-.4zM155.6 140.6h.6v-.4zM156.9 144l.5 .1-.5 .1zM158 144.1l.3-.1 .4 .1-.5 .2zM159.3 144.1h.8l-.6 .2zM165.5 143.2a.89 .89 0 0 1 .9-.5l-.1 .2a.91 .91 0 0 1-1 .5zM165.4 142.2a.88 .88 0 0 1 .9-.5l-.1 .2a.91 .91 0 0 1-.9 .5zM165.5 141.2a.89 .89 0 0 1 .9-.5l-.1 .1a.91 .91 0 0 1-1 .6zM150.8 140.8l1-.8 .5-.2a1.14 1.14 0 0 1-.8 .8l-.8 .5zM156.9 140.7l.5 .1-.5 .1zM158 140.8l.3-.1 .4 .1-.5 .1zM159.3 140.8h.8l-.6 .1z"/>
<path d="M204.3 139.9l9.8 .1 .1 1.8v6.1l-.6 .1-2.7 .1-6.6-.2zM204.7 140.3v7.3h9.1v-7.3z"/>
<path d="M207.9 156.8l6.2 .1 .2 1.1-.1 4.2-6.3 .1zM208.3 157.2v4.7h5.5v-4.7z"/>
<path d="M48.7 169.7a22.6 22.6 0 0 1 5.5-.1l14.3-.1v4.6h-14.3a22.3 22.3 0 0 1-5.5-.1zM49.1 170v3.6l19 .1v-3.7z"/>
<path d="M108.8 153.7l.5-.3h.3l.1 3 4.2 3.5 3.2 .1a1.66 1.66 0 0 1-1.2 1.4l.5-1a.46 .46 0 0 0-.6 .3l-.8 .8-.3 .1 .1-.4 .6-.7-.6-.1-1.1 1.1-.3 .1 .1-.4 .6-.7-.1-.1a.95 .95 0 0 0-1.1 .6l-.9 .7a.64 .64 0 0 1 .4-.8l.3-.5h-.5l-.3 .5a1.08 1.08 0 0 1-1 .6l.7-1-.1-.2-.5-.1-1.2 1.3h-.2a1.27 1.27 0 0 1 .7-1.2l.2-.4-.3-.3-2.1 2v-.4l.9-1a1.19 1.19 0 0 0 .6-1.3l-.6 .5a.77 .77 0 0 1-.8 .5l1.1-1.7v-.5l-.9 .9h-.3l.3-.5 .8-.9 .1-.6-.4 .3a.63 .63 0 0 1-.8 .5l1.2-1.8-.1-.5-1 1-.2-.1 .6-.9 .6-.5 .1-.8-.8 .8-.2 .2-.3-.1zM109.8 157.1a2.62 2.62 0 0 0 2.8 2.8h.5zM117 161.1l.2 .1-.2 .2zM108.2 153.4h.2l-.2 .1z"/>
<path d="M151.5 158.3l.9-.1 1.1-.7 .1 .1-.6 .6h.6l.3-.2a5.6 5.6 0 0 1 2.1-1.5v-.7l-.8 .5a.8 .8 0 0 1 .6-.7l.4-.2 .1 .1v3h-4.5v3.6h4.5v2.8h-.2l-.1-.3-.7 .4 .3-.5a.63 .63 0 0 0 .5-.7h-.2a.62 .62 0 0 1-.7 .3l.2-.2a.9 .9 0 0 0 .6-1.2l-.7 .4h-.2l.9-.8a1.93 1.93 0 0 0-1.7 .8l-.2-.1 .7-.7h-.8l-.8 .7-.3 .1 .8-.8a1.93 1.93 0 0 0-1.7 .8l-.2-.1 .7-.7-1 .1a.93 .93 0 0 1-.9 .4l.9-.8v-.6l-.9 .6a.81 .81 0 0 1 .6-.8 .51 .51 0 0 0 .2-.7l-.9 .5a.78 .78 0 0 1 .7-.7l.3-.1v-.7l-1 .6a.79 .79 0 0 1 .7-.7l.3-.2zM154 158.2a1.61 1.61 0 0 0 2.1-1.5zM155.5 158.2h.6l-.1-.4zM150.8 158.8l.9-.8a1.11 1.11 0 0 1 .9-.5l-.7 .8-1.2 .7z"/>
<path d="M156.9 161.8l.5 .1-.5 .1zM158 161.9h.6l-.4 .1zM159.2 161.9h.7l-.5 .1zM156.9 158.7l.5 .1-.5 .1zM158 158.8h.6l-.4 .1zM159.2 158.7l.7 .1-.5 .1z"/>
<path d="M160.6 159.3l4.5-.1v-2.9l.2-.6 .1 .6 .7-.5h.3l-1 .9v.5l.7-.4h.2l-.9 .9v.5l.7-.6h.3l-.3 .4a1.12 1.12 0 0 0-.7 1.5h-4.6v1.7h4.5l.2 .6h.1l.6-.3v.2l-.8 .7v.7l.7-.6h.3l-1 .9v.4l.6-.4h.2l-.4 .5a.72 .72 0 0 0-.4 .8l.7-.5h.2l-.9 .7-.3-.2v-3.3h-4.5zM165.5 161.1a.87 .87 0 0 1 .9-.5l-.1 .2a.89 .89 0 0 1-.9 .5zM165.4 160.2a.87 .87 0 0 1 .9-.5l-.1 .1a.89 .89 0 0 1-.9 .5zM165.5 159.2a.87 .87 0 0 1 .9-.5l-.1 .1a.89 .89 0 0 1-.9 .5z"/>
<path d="M210.3 172.5h3.9v3.4l-3.9 .1zM210.5 172.7v3h3.5v-2.9z"/>
<path d="M108.8 172.6l.2-.2a.42 .42 0 0 1 .7 0v.9a.75 .75 0 0 0 .5 .8l4.8 4.3a1.38 1.38 0 0 0 1.5 .5l.7 .3-1 1.1-.2 .1-.2-.1 .5-.7-.1-.2-1.3 1.1h-.2a1.02 1.02 0 0 1 .6-.9v-.1l-.2-.1a2.5 2.5 0 0 0-1.5 1.1l-.3-.1 .7-1-.6 .1-.7 .9-.4 .2v-.4l.5-.7-.2-.1-1.6 1.3v-.3l.7-1-.1-.3-.4 .2-1.6 1.5 .1-.5 1.2-1.5-.4-.3-.3 .2-1.2 1.3a.92 .92 0 0 1-.9 .6l.2-.4 1.7-2.1-.1-.3-.3-.1-1.2 1.2-.4 .2 .1-.3 1.4-1.8-.2-.2-1.3 1v-.3l1.2-1.5-.1-.4-.8 .7h-.2l1-1.5 .2-.7-1.4 1a2.79 2.79 0 0 1 1.3-1.6l.1-.8a2.14 2.14 0 0 1-1.3 1l.2-.4zM109.8 174.6a3.4 3.4 0 0 0 3.7 4.4l1.2-.1-3.1-2.9zM117 180.1v.3zM108.1 172.3h.3z"/>
</g>
<g font-size="5.8">
<text x="20.2" y="19.5">DesignhforhAdditivehManufacturing</text>
<text x="23.9" y="39">O</text>
<text x="70.9" y="39">+O</text>
<text x="121.8" y="39">O</text>
<text x="170.8" y="39">O</text>
<text x="23.9" y="57.4">O</text>
<text x="70.9" y="57.4">+O</text>
<text x="121.8" y="57.4">O</text>
<text x="170.8" y="57.4">O</text>
<text x="23.9" y="76.8">O</text>
<text x="73.1" y="76.8">O</text>
<text x="121.8" y="76.8">O</text>
<text x="170.8" y="76.8">O</text>
<text x="23.9" y="95.8">O</text>
<text x="73.1" y="95.8">O</text>
<text x="121.8" y="95.8">O</text>
<text x="170.8" y="95.8">O</text>
<text x="23.9" y="113.3">O</text>
<text x="73.1" y="113.3">O</text>
<text x="121.8" y="113.3">O</text>
<text x="170.8" y="113.3">O</text>
<text x="23.9" y="141.2">O</text>
<text x="73.1" y="141.2">O</text>
<text x="121.8" y="141.2">O</text>
<text x="170.8" y="141.2">O</text>
<text x="23.9" y="157.1">O</text>
<text x="73.1" y="157.1">O</text>
<text x="121.8" y="157.1">O</text>
<text x="170.8" y="157.1">O</text>
<text x="23.9" y="172.9">O</text>
<text x="73.1" y="172.9">O</text>
<text x="121.8" y="172.9">O</text>
<text x="170.8" y="172.9">O</text>
</g>
<g font-size="4.9">
<text x="21.5" y="38.4">†</text>
<text x="21.9" y="56.8">+</text>
<text x="244.6" y="128.5">O</text>
<text x="124.6" y="195.1">+</text>
</g>
<g font-size="3.5">
<text x="30.1" y="25.6">Complexity</text>
<text x="79.1" y="25.6">Functionality</text>
<text x="128.1" y="25.6">MaterialhRemoval</text>
<text x="177" y="25.6">UnsupportedhFeatures</text>
<text x="30.1" y="128.4">ThinhFeatures</text>
<text x="79.1" y="128.4">StresshConcentration</text>
<text x="128.1" y="128.4">Tolerances</text>
<text x="177" y="128.4">GeometrichExactness</text>
</g>
<text font-size="2.9" x="125.1" y="200.8">†</text>
<g font-size="2.7">
<text x="118.9" y="14.7">AUquickUmethodUforUreducingUtheUnumberUofUprintingUandUprototypingUfailuresvUbyUJoranUBooth</text>
<text x="118.9" y="18.2">Instructions8UMarkUoneUforUeachUcategoryUforUtheUpartUyouUplanUtoUprintIUUCheckUdaggersUandUstarsUfirstvUthenUscores</text>
<text x="21.5" y="25.1">MarkU</text>
<text x="21.9" y="28.6">One</text>
<text x="71" y="25.1">MarkU</text>
<text x="71.4" y="28.6">One</text>
<text x="120" y="25.1">MarkU</text>
<text x="120.4" y="28.6">One</text>
<text x="169" y="25.1">MarkU</text>
<text x="169.3" y="28.6">One</text>
<text x="220" y="24.9">SumhAcrossh</text>
<text x="224" y="28.6">Rows</text>
<text x="242.1" y="26.7">Totals</text>
<text x="29.9" y="33.3">TheUpartUisUtheUsameUshapeUasU</text>
<text x="78.9" y="33.3">MatingUsurfacesUareUbearingU</text>
<text x="127.9" y="33.3">TheUpartUisUsmallerUthanUorUtheU</text>
<text x="176.8" y="33.3">ThereUareUlongvUunsupportedU</text>
<text x="29.9" y="36.8">commonUstockUmaterialsvUorUisU</text>
<text x="29.9" y="40.2">completelyU5D</text>
<text x="78.9" y="36.8">surfacesvUorUareUexpectedUtoU</text>
<text x="78.9" y="40.2">endureUforU4)))zUofUcycles</text>
<text x="127.9" y="36.8">sameUsizeUasUtheUrequiredU</text>
<text x="127.9" y="40.2">supportUstructure</text>
<text x="176.8" y="36.8">features</text>
<text x="232.4" y="36.6">x5h=</text>
<text x="29.9" y="49.9">TheUpartUisUmostlyU5DUandUcanU</text>
<text x="29.9" y="53.4">beUmadeUinUaUmillUorUlatheUwithoutU</text>
<text x="78.9" y="49.9">MatingUsurfacesUmoveU</text>
<text x="78.9" y="53.4">significantlyvUexperienceUlargeU</text>
<text x="127.9" y="49.9">ThereUareUsmallUgapsUthatUwillU</text>
<text x="127.9" y="53.4">requireUsupportUstructures</text>
<text x="176.8" y="49.9">ThereUareUshortvUunsupportedU</text>
<text x="176.8" y="53.4">features</text>
<text x="29.9" y="56.8">repositioningUitUinUtheUclamp</text>
<text x="78.9" y="56.8">forcesvUorUmustUendureU4))-4)))U</text>
<text x="232.4" y="55">x4h=</text>
<text x="78.9" y="60.3">cyclesI</text>
<text x="29.9" y="69.2">TheUpartUcanUbeUmadeUinUaUmillUorU</text>
<text x="78.9" y="69.2">MatingUsurfacesUmoveU</text>
<text x="127.9" y="69.2">InternalUcavitiesvUchannelsvUorU</text>
<text x="176.8" y="69.2">OverhangUfeaturesUhaveUaU</text>
<text x="29.9" y="72.7">lathevUbutUonlyUafterUrepositioningU</text>
<text x="29.9" y="76.2">itUinUtheUclampUatUleastUonce</text>
<text x="78.9" y="72.7">somewhatvUexperienceUmoderateU</text>
<text x="78.9" y="76.2">forcesvUorUareUexpectedUtoUlastU4)-</text>
<text x="127.9" y="72.7">holesUdoUnotUhaveUopeningsUforU</text>
<text x="127.9" y="76.2">removingUmaterials</text>
<text x="176.8" y="72.7">sloppedUsupport</text>
<text x="232.4" y="74.4">x3h=</text>
<text x="78.9" y="79.6">4))Ucycles</text>
<text x="29.9" y="88.2">TheUpartUcurvatureUisUcomplexU</text>
<text x="78.9" y="88.2">MatingUsurfacesUwillUmoveU</text>
<text x="127.9" y="88.2">MaterialUcanUbeUeasilyUremovedU</text>
<text x="176.8" y="88.2">OverhangingUfeaturesUhaveUaU</text>
<text x="29.9" y="91.7">1splinesUorUarcs0UforUaUmachiningU</text>
<text x="29.9" y="95.2">operationUsuchUasUaUmillUorUlathe</text>
<text x="78.9" y="91.7">minimallyvUexperienceUlowU</text>
<text x="78.9" y="95.2">forcesvUorUareUintendedUtoUendureU</text>
<text x="127.9" y="91.7">fromUinternalUcavitiesvUchannelsvU</text>
<text x="127.9" y="95.2">orUholes</text>
<text x="176.8" y="91.7">minimumUofUL/degUsupport</text>
<text x="232.4" y="93.3">x2h=</text>
<text x="78.9" y="98.6">5-4)Ucycles</text>
<text x="29.9" y="107.6">ThereUareUinteriorUfeaturesUorU</text>
<text x="78.9" y="107.6">SurfacesUareUpurelyUnon-</text>
<text x="127.9" y="107.6">ThereUareUnoUinternalUcavitiesvU</text>
<text x="176.8" y="107.6">PartUisUorientedUsoUthereUareUnoU</text>
<text x="29.9" y="111">surfaceUcurvatureUisUtooUcomplexU</text>
<text x="78.9" y="111">functionalUorUexperienceUvirtuallyU</text>
<text x="127.9" y="111">channelsvUorUholes</text>
<text x="176.8" y="111">overhangingUfeatures</text>
<text x="232.4" y="110.8">x1h=</text>
<text x="29.9" y="114.5">toUbeUmachined</text>
<text x="78.9" y="114.5">noUcycles</text>
<text x="21.5" y="127.6">MarkU</text>
<text x="21.9" y="131.1">One</text>
<text x="71" y="127.6">MarkU</text>
<text x="71.4" y="131.1">One</text>
<text x="120" y="127.6">MarkU</text>
<text x="120.4" y="131.1">One</text>
<text x="169" y="127.6">MarkU</text>
<text x="169.3" y="131.1">One</text>
<text x="29.9" y="135.5">SomeUwallsUareUlessUthanU4(46OU</text>
<text x="78.9" y="135.5">InteriorUcornersUhaveUnoU</text>
<text x="127.9" y="135.5">HoleUorUlengthUdimensionsUareU</text>
<text x="176.8" y="135.5">TheUpartUhasUlargevUflatUsurfacesU</text>
<text x="29.9" y="138.9">14I/mm0Uthick</text>
<text x="78.9" y="138.9">chamfervUfilletvUorUrib</text>
<text x="127.9" y="138.9">nominal</text>
<text x="176.8" y="138.9">orUhasUaUformUthatUisUimportantUtoU</text>
<text x="176.8" y="142.4">beUexact</text>
<text x="232.4" y="138.8">x5h=</text>
<text x="29.9" y="151.4">WallsUareUbetweenU4(46OU</text>
<text x="29.9" y="154.8">14I/mm0UandU4(HOU1Pmm0Uthick</text>
<text x="78.9" y="151.4">InteriorUcornersUhaveUchamfersvU</text>
<text x="78.9" y="154.8">filletsvUand(orUribs</text>
<text x="127.9" y="151.4">HoleUorUlengthUtolerancesUareU</text>
<text x="127.9" y="154.8">adjustedUforUshrinkageUorUfit</text>
<text x="176.8" y="151.4">TheUpartUhasUmedium-sizedvUflatU</text>
<text x="176.8" y="154.8">surfacesvUorUformsUthatUareU</text>
<text x="232.4" y="154.6">x3h=</text>
<text x="176.8" y="158.3">shouldUbeUcloseUtoUexact</text>
<text x="29.9" y="167.2">WallsUareUmoreUthanU4(HOU1Pmm0U</text>
<text x="78.9" y="167.2">InteriorUcornersUhaveUgenerousU</text>
<text x="127.9" y="167.2">HoleUandUlengthUtolerancesUareU</text>
<text x="176.8" y="167.2">TheUpartUhasUsmallUorUnoUflatU</text>
<text x="29.9" y="170.7">thick</text>
<text x="78.9" y="170.7">chamfersvUfilletsvUand(orUribs</text>
<text x="127.9" y="170.7">consideredUorUareUnotUimportant</text>
<text x="176.8" y="170.7">surfacesvUorUformsUthatUneedUtoU</text>
<text x="232.4" y="170.5">x1h=</text>
<text x="176.8" y="174.2">beUexact</text>
<text x="245.4" y="182.7">||</text>
<text x="127.9" y="187.7">StarredhRatings</text>
<text x="176.8" y="187.7">TotalhScore</text>
<text x="219.2" y="189.3">OverallhTotal</text>
<text x="127.9" y="192.2">ConsiderUaUdifferentU</text>
<text x="127.9" y="195.7">manufacturingUprocess</text>
<text x="176.8" y="192.2">NeedsUredesign</text>
<text x="176.8" y="195.7">ConsiderUredesign</text>
<text x="127.9" y="199.2">StronglyUconsiderUaUdifferentU</text>
<text x="127.9" y="202.6">manufacturingUprocess</text>
<text x="176.8" y="199.2">ModerateUlikelihoodUofUsuccess</text>
<text x="176.8" y="202.6">HigherUlikelihoodUofUsuccess</text>
</g>
<g font-size="2.4">
<text x="170.1" y="192">PP-L)</text>
<text x="170.1" y="195.4">5L-P5</text>
<text x="170.1" y="198.9">46-5P</text>
<text x="171.4" y="202.4">H-4/</text>
<text x="256.7" y="201.8" transform="rotate(-90 256.7 201.8)">Citation8UTheUDesignUforUAdditiveUManufacturingUWorksheetvUbyUJoranUWIUBoothvU5)4/IUUThisUworkUisUlicensedUunderUtheUCreativeUCommonsUAttribution-NoDerivativesU</text>
<text x="259.9" y="201.8" transform="rotate(-90 259.9 201.8)">LI)UInternationalULicenseIUToUviewUaUcopyUofUthisUlicensevUvisitUhttp8((creativecommonsIorg(licenses(by-nd(LI)(I</text>
</g>
<g font-size="2.2">
<text x="29.9" y="29.3">SimpleUpartsUareUinefficientUforUAM</text>
<text x="78.9" y="29.3">AMUpartsUareUlightUandUmediumUduty</text>
<text x="127.9" y="29.3">SupportUstructuresUruinUsurfaceUfinish</text>
<text x="176.8" y="29.3">UnsupportedUfeaturesUwillUdroop</text>
<text x="29.9" y="131.5">ThinUfeaturesUwillUalmostUalwaysUbreak</text>
<text x="78.9" y="131.5">InteriorUcornersUmustUtransitionUgradually</text>
<text x="127.8" y="131.5">MatingUpartsUshouldUnotUbeUtheUsameUsize</text>
<text x="176.8" y="131.5">LargevUflatUareasUtendUtoUwarp</text>
</g>
</svg>
